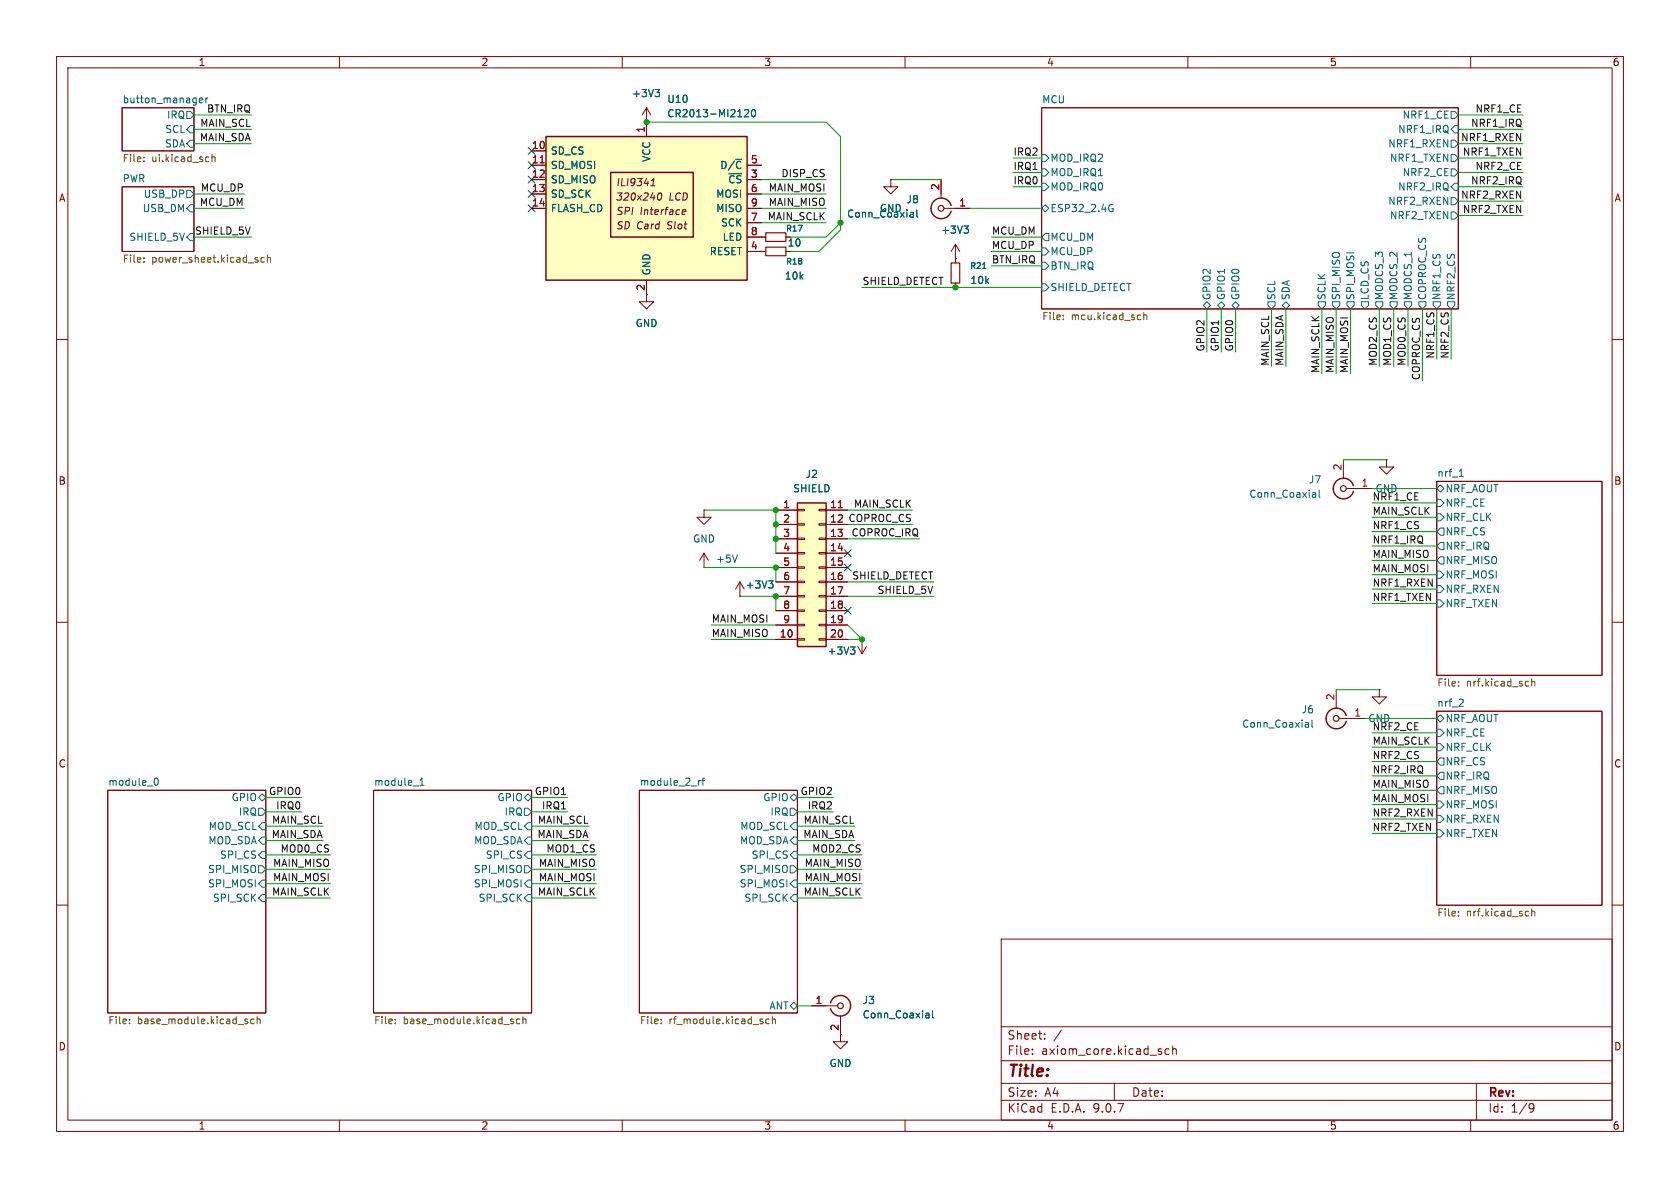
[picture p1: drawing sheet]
<svg xmlns="http://www.w3.org/2000/svg" width="297mm" height="210mm" viewBox="0 0 297 210" stroke-linecap="round" stroke-linejoin="round" font-family="sans-serif">
<g fill="none" stroke="#840000" stroke-width=".18">
<path d="M10 10h277v190h-277zM12 12h273v186h-273zM21.6 19.1h12.7v7.6h-12.7zM60 10v2M110 10v2M160 10v2M184.1 19.1h73.7v35.5h-73.7zM210 10v2M260 10v2M21.6 33h12.7v11.5h-12.7zM10 60h2M285 60h2"/>
<path d="M254 85.1h29.2v34.3h-29.2zM10 110h2M285 110h2M19 139.7h28v39.4h-28zM66 139.7h28v39.4h-28zM113 139.7h28v39.4h-28zM254 125.7h29.2v34.3h-29.2zM10 160h2M177 166h108v32h-108zM285 160h2M60 198v2M110 198v2"/>
<path d="M160 198v2M177 194.5h108M177 191.5h108M177 187.5h108M177 181.5h108M182.5 186.3v.1M182.5 185.5v.1M184.7 183.6v.1M184.7 182.8v.1M187.6 182.1l-1.3 2M197 191.5v3M205.3 186v.3"/>
<path d="M206.7 185.5l-.5-.1-.2 .3v.4l.1 .2h.6M207.3 185.5l.2-.1 .4 .1 .1 .9M207.3 184.9v1.5M210 198v2M260 198v2M261 191.5v6.5M270.6 195.1l.5 .1a.99 .99 0 0 1-.4 1.4h-.2M271.2 195.7l-.3 .3h-.3"/>
</g>
<g fill="none" stroke="#006464" stroke-width=".18">
<path d="M33 19.7h.7l.6 .6-.6 .7h-.7zM35.2 17.8l.6-.2v-.2l-.4-.1-.2 .2 .1 .6h.5M36.4 17.3v.9M36.7 17.3l-.3 .3M256.5 19.7h.7l.6 .6-.6 .7h-.7zM33 33.7h.7l.6 .6-.6 .6h-.7zM33.7 36.2h.6v1.3h-.6l-.7-.7zM33.7 22.2h.6v1.3h-.6l-.7-.6zM33.7 24.8h.6v1.2h-.6l-.7-.6zM184.1 36.8l.7-.6 .6 .6-.6 .7zM184.1 32.4h.7l.6 .6-.6 .7h-.7zM184.1 29.8h.7l.6 .7-.6 .6h-.7z"/>
<path d="M184.1 27.3h.7l.6 .6-.6 .7h-.7zM196.4 36.1l.3 .1M196.5 36.9h.3v.4l-.4 .1M256.5 24.8h.7l.6 .6-.6 .6h-.7zM256.5 27.3h.7l.6 .6-.6 .7h-.7zM256.5 29.8h.7l.6 .7-.6 .6h-.7zM256.5 34.9h.7l.6 .7-.6 .6h-.7zM256.5 37.5h.7l.6 .6-.6 .6h-.7zM257.2 22.2h.6v1.3h-.6l-.7-.6zM257.2 32.4h.6v1.3h-.6l-.7-.7zM33.7 41.3h.6v1.2h-.6l-.7-.6zM184.1 43.8h.7l.6 .7-.6 .6h-.7z"/>
<path d="M184.1 46.4h.7l.6 .6-.6 .6h-.7zM184.1 50.2h.7l.6 .6-.6 .6h-.7zM184.8 41.3h.6v1.2h-.6l-.7-.6zM212.7 54l.7-.7 .6 .7-.6 .6zM215.3 54l.6-.7 .6 .7-.6 .6zM217.8 54l.6-.7 .7 .7-.7 .6zM224.2 53.3h1.2v.7l-.6 .6-.6-.6zM226.7 54l.6-.7 .7 .7-.7 .6zM233 53.3h1.3v.7l-.6 .6-.7-.6zM235.6 53.3h1.3v.7l-.7 .6-.6-.6zM238.1 53.3h1.3v.7l-.6 .6-.7-.6zM240.7 53.3h1.2v.7l-.6 .6-.6-.6z"/>
<path d="M243.2 53.3h1.3v.7l-.7 .6-.6-.6zM245.7 53.3h1.3v.7l-.6 .6-.7-.6zM248.3 53.3h1.3v.7l-.7 .6-.6-.6zM250.8 53.3h1.3v.7l-.6 .6-.7-.6zM253.4 53.3h1.2v.7l-.6 .6-.6-.6zM255.9 53.3h1.3v.7l-.7 .6-.6-.6zM254 86.4l.6-.7 .7 .7-.7 .6zM254 88.3h.6l.7 .6-.7 .6h-.6zM254 90.8h.6l.7 .6-.7 .7h-.6zM254.6 93.3h.7v1.3h-.7l-.6-.6zM254.6 95.9h.7v1.3h-.7l-.6-.7zM254.6 98.4h.7v1.3h-.7l-.6-.6z"/>
<path d="M258 84.2h.7M258.2 83.1l.1-.2v1.3M254 101h.6l.7 .6-.7 .6h-.6zM254 103.5h.6l.7 .6-.7 .7h-.6zM254 106h.6l.7 .7-.7 .6h-.6zM27.3 137.8l.3-.2a.68 .68 0 0 1 .4 .6 .68 .68 0 0 1-.4 .6l-.3-.2M74.2 138.8h.8M74.2 137.9l.4-.3v1.2M123.5 138v.8M123.8 138l-.3 .2M124.1 138h.5M124.6 137.6l-.3 .1v1.1"/>
<path d="M254 127l.6-.6 .7 .6-.7 .6zM254 128.9h.6l.7 .6-.7 .7h-.6zM254 131.4h.6l.7 .7-.7 .6h-.6zM254.6 134h.7v1.3h-.7l-.6-.7zM254.6 136.5h.7v1.3h-.7l-.6-.6zM254.6 139.1h.7v1.2h-.7l-.6-.6zM258.5 123.6l.2 .2-.1 .3-.7 .8h.8M45.7 141l.7-.7 .6 .7-.6 .6zM45.7 142.9h.7l.6 .6-.6 .6h-.7zM45.7 153h.7l.6 .7-.6 .6h-.7zM46.4 145.4h.6v1.3h-.6l-.7-.6zM46.4 148h.6v1.2h-.6l-.7-.6z"/>
<path d="M46.4 150.5h.6v1.3h-.6l-.7-.7zM46.4 155.6h.6v1.2h-.6l-.7-.6zM46.4 158.1h.6v1.3h-.6l-.7-.6zM92.7 141l.6-.7 .7 .7-.7 .6zM92.7 142.9h.6l.7 .6-.7 .6h-.6zM92.7 153h.6l.7 .7-.7 .6h-.6zM93.3 145.4h.7v1.3h-.7l-.6-.6zM93.3 148h.7v1.2h-.7l-.6-.6zM93.3 150.5h.7v1.3h-.7l-.6-.7zM93.3 155.6h.7v1.2h-.7l-.6-.6zM93.3 158.1h.7v1.3h-.7l-.6-.6zM139.7 141l.6-.7 .7 .7-.7 .6z"/>
<path d="M139.7 142.9h.6l.7 .6-.7 .6h-.6zM139.7 153h.6l.7 .7-.7 .6h-.6zM140.3 145.4h.7v1.3h-.7l-.6-.6zM140.3 148h.7v1.2h-.7l-.6-.6zM140.3 150.5h.7v1.3h-.7l-.6-.7zM140.3 155.6h.7v1.2h-.7l-.6-.6zM140.3 158.1h.7v1.3h-.7l-.6-.6zM254 141.6h.6l.7 .6-.7 .7h-.6zM254 144.1h.6l.7 .7-.7 .6h-.6zM254 146.7h.6l.7 .6-.7 .7h-.6zM139.7 177.8l.6-.6 .7 .6-.7 .6z"/>
</g>
<g fill="none" stroke="#725600" stroke-width=".18">
<path d="M25.4 27.8v.1M25.4 28.5v.1M37.5 27.3v1.3M37.5 27.9l.2-.2 .3 .1v.8M25.4 46.2v.2M25.4 45.6v.1M46.7 45.6l-.3-.1-.3 .3 .1 .5h.5M47.3 45.6l.2-.1 .3 .1v.8M47.3 45.1v1.3M188 56.4v.1M188 55.7v.2M201.5 55.7h.2"/>
<path d="M201.7 56.5h-.2M202.2 55.2v1.3M202.2 55.8l.2-.1h.3l.1 .8M257.8 121.2v.1M257.8 120.5v.1M270.1 120.4l.1 .1M270.2 121.2l-.1 .1M270.8 120v1.3M270.8 120.6l.2-.2 .3 .1v.8M45.5 179.7v1.3M92.4 179.7v1.3M136.5 179.7v1.3"/>
<path d="M257.8 161.1v.2M257.8 161.8v.1M270.1 161.1h.1M270.2 161.9h-.1M270.8 160.7v1.2M270.8 161.2l.2-.1h.3v.8M22.9 180.9v.1M22.9 180.2v.1M43.6 180.6l.2 .1-.2 .3M43.6 180.1l.2 .1M44.9 180.2l-.4-.1-.2 .3 .1 .5h.5M45.5 180.3l.1-.2 .3 .1 .1 .8"/>
<path d="M69.9 180.9v.1M69.9 180.2v.1M90.6 180.6l.2 .1-.2 .3M90.6 180.1l.2 .1M91.9 180.2l-.4-.1-.2 .3 .1 .5h.5M92.4 180.3l.2-.2 .3 .1 .1 .8M116.9 180.9v.1M116.9 180.2v.1M136 180.2l-.4-.1-.2 .3 .1 .5h.5M136.5 180.3l.2-.2 .3 .1 .1 .8"/>
</g>
<path d="M96.5 24.1h35.6v25.4h-35.6z" fill="#ffffc2"/>
<path d="M96.5 24.1h35.6v25.4h-35.6zM107.9 30.5h14.7v11.4h-14.7zM146.8 177.3a1.81 1.81 0 0 1 2.8-1 1.81 1.81 0 0 1 0 3 1.81 1.81 0 0 1-2.8-1" fill="none" stroke="#840000" stroke-width=".25"/>
<g fill="none" stroke="#840000" stroke-width=".18">
<path d="M114.3 19.1v5M114.3 19.1l-.8 1.2M114.3 19.1l.8 1.2M94 26.7h2.5M94 29.2h2.5M94 31.8h2.5M94 34.3h2.5M94 36.8h2.5M114.3 21.6h.1M115.1 32.8h.7M115.2 31.9l.4-.3-.2 1.2M116.4 34.2l.3-.1a.75 .75 0 0 1-.2 1.3l-.2-.1-.1-.4z"/>
<path d="M120.6 37.9h.5M120.6 37.3l.2-.2h.3l.1 .2v.1l-.6 .1M132.1 29.2h2.5M132.1 31.8h2.5M132.1 34.3h2.5M132.1 36.8h2.5M132.1 39.4h2.5M114.3 49.5v3.8h1.3l-1.3 1.3-1.3-1.3h1.3M132.1 41.9h3.3M132.1 44.5h3.3M138.9 41.9h.8M138.9 44.5h.8"/>
<path d="M245.1 81.3v1.3h1.3l-1.3 1.2-1.3-1.2h1.3M245.1 81.3h.1M151.6 114.3l.8 1.3M152.4 113h.1M152.4 113v2.6M153.2 114.3l-.8 1.3M143.5 177.8h4.6M148.6 179.6v4.6h1.3l-1.3 1.2-1.3-1.2h1.3"/>
</g>
<path d="M95.5 28.8h.7" fill="none" stroke="#a90000" stroke-width=".18"/>
<path d="M115.8 15.8h.8l-.4 .5M116.4 16.3l.2 .2v.3l-.2 .3M131.6 19.5l.5-.1 .3 .3-.8 .9h.8M133 19.4h.1a.68 .68 0 0 1 .5 .6 .68 .68 0 0 1-.5 .6 .84 .84 0 0 1-.1-1.2zM150.4 114.4h.7l-.4 .5M150.9 114.9l.2 .2v.3l-.2 .2M163.8 179.1l.4 .1v.7M164.2 179.9h-.4M164.2 179.4l-.4 .1M164.8 178.7v1.1l.2 .1" fill="none" stroke="#006464" stroke-width=".18"/>
<g fill="none" stroke="#840000" stroke-width=".2">
<path d="M135.4 43.7h3.5v1.5h-3.5zM135.4 41.1h3.5v1.6h-3.5z"/>
<circle cx="148.6" cy="177.8" r=".51"/>
</g>
<path d="M141 88.9h5v25.4h-5z" fill="#ffffc2"/>
<path d="M168.1 36.3a1.81 1.81 0 0 0-2.8-.9 1.81 1.81 0 0 0 .1 2.9 1.81 1.81 0 0 0 2.7-1M141 88.9h5v25.4h-5zM239.3 85.9a1.81 1.81 0 0 0-2.8-1 1.81 1.81 0 0 0 0 3 1.81 1.81 0 0 0 2.8-1M234.4 127a1.82 1.82 0 0 0 1.6 1.8 1.82 1.82 0 0 0 2-1.3M238 126.5a1.81 1.81 0 0 0-2-1.3 1.81 1.81 0 0 0-1.6 1.8" fill="none" stroke="#840000" stroke-width=".25"/>
<g fill="none" stroke="#840000" stroke-width=".18">
<path d="M94 36.8h2.5M94 26.7h2.5M94 29.2h2.5M94 31.8h2.5M94 34.3h2.5M114.3 21.6h.1M114.3 21.6v2.5M132.1 36.8h2.5M132.1 29.2h2.5M132.1 31.8h2.5M132.1 34.3h2.5M132.1 39.4h2.5"/>
<path d="M157.5 31.8v1.2h1.2l-1.2 1.3-1.3-1.3h1.3M157.5 31.8h.1M166.4 31.8v3.3M166.9 36.8h4.5M114.3 49.5v2.6M132.1 41.9h3.3M132.1 44.5h3.3M138.9 41.9h.8M138.9 44.5h.8M168.9 45.7h.1M168.9 43.2l-.8 1.3M168.9 43.2l.8 1.3"/>
<path d="M168.9 43.2v3.3M168.9 50v.8M124.5 90.2v1.2h1.2l-1.2 1.3-1.3-1.3h1.3M124.5 90.2h.1M124.5 97.8l-.8 1.3M124.5 97.8l.7 1.3M124.5 97.8v2.5M137.2 90.2h3.8M137.2 92.7h3.8M137.2 95.3h3.8M137.2 97.8h3.8M141 90h1.2v.3h-1.2z"/>
<path d="M141 92.6h1.2v.2h-1.2zM141 95.1h1.2v.3h-1.2zM141 97.7h1.2v.2h-1.2zM144.8 90h1.2v.3h-1.2zM144.8 92.6h1.2v.2h-1.2zM144.8 95.1h1.2v.3h-1.2zM144.8 97.7h1.2v.2h-1.2zM146 90.2h3.9M146 92.7h3.9M146 95.3h3.9M146 97.8h3.9M237.5 81.3v3.3"/>
<path d="M238 86.4h4.6M124.5 100.3h.1M130.8 105.4h.1M130.8 102.9l-.8 1.2M130.8 102.9l.8 1.2M130.8 102.9v2.5M137.2 100.3h3.8M137.2 102.9h3.8M137.2 105.4h3.8M137.2 108h3.8M137.2 110.5h3.8M137.2 113h3.8"/>
<path d="M141 100.2h1.2v.3h-1.2zM141 102.7h1.2v.3h-1.2zM141 105.3h1.2v.2h-1.2zM141 107.8h1.2v.3h-1.2zM141 110.4h1.2v.2h-1.2zM141 112.9h1.2v.3h-1.2zM144.8 100.2h1.2v.3h-1.2zM144.8 102.7h1.2v.3h-1.2zM144.8 105.3h1.2v.2h-1.2zM144.8 107.8h1.2v.3h-1.2zM144.8 110.4h1.2v.2h-1.2zM144.8 112.9h1.2v.3h-1.2z"/>
<path d="M146 100.3h3.9M146 102.9h3.9M146 105.4h3.9M146 108h3.9M146 110.5h3.9M146 113h3.9M152.4 113h.1M236.2 121.9v3.3M236.7 127h4.6M243.8 121.9v1.3h1.3l-1.3 1.3-1.2-1.3h1.2M243.8 121.9h.1M143.5 177.8h2.5"/>
<path d="M148.6 180.3v2.6"/>
</g>
<path d="M95.5 28.8h.7M148.2 89.8h.7" fill="none" stroke="#a90000" stroke-width=".18"/>
<g fill="none" stroke="#840000" stroke-width=".2">
<path d="M168.1 46.5h1.6v3.5h-1.6z"/>
<circle cx="166.4" cy="36.8" r=".51"/>
<circle cx="237.5" cy="86.4" r=".51"/>
<circle cx="236.2" cy="127" r=".51"/>
</g>
<g fill="none" stroke="#006464" stroke-width=".18">
<path d="M115.8 15.8h.8l-.4 .5M116.4 16.3l.2 .2v.3l-.2 .3M131.6 19.5l.5-.1 .3 .3-.8 .9h.8M133 19.4h.1a.68 .68 0 0 1 .5 .6 .68 .68 0 0 1-.5 .6 .84 .84 0 0 1-.1-1.2zM161.1 37.5h.2l.2 .2v.7M161.5 38.3l-.4 .1M161.5 37.8l-.4 .1M162.1 37.1v1.1l.2 .2M170.4 39.9h.8l-.4 .5M171 40.4l.2 .3v.3l-.2 .2M173.7 47.5h.6M130.3 98.1l-.4 1.3"/>
<path d="M232.2 87.1h.2l.2 .2v.6M232.6 87.9h-.4M232.6 87.4h-.4M233.2 86.6v1.1l.2 .2M135.9 102.7h.8l-.5 .5M136.4 103.2l.3 .2v.3l-.3 .3M150.4 114.4h.7l-.4 .5M150.9 114.9l.2 .2v.3l-.2 .2M230.9 127.7h.2l.2 .2v.7M231.3 128.5l-.4 .1M231.3 128l-.4 .1M231.9 127.3v1.1l.2 .2"/>
<path d="M163.8 179.1l.4 .1v.7M164.2 179.9h-.4M164.2 179.4l-.4 .1M164.8 178.7v1.1l.2 .1"/>
</g>
<g fill="none" stroke="#009600" stroke-width=".18">
<path d="M34.3 34.3h8.9M34.3 22.9h10.1M34.3 20.3h10.1M34.3 25.4h10.1M34.3 36.8h8.9M114.3 21.6h31.7l2.6 2.5v16.5l-3.8 3.9h-5.1M134.6 34.3h11.4M134.6 31.8h11.4M134.6 36.8h11.4M134.6 39.4h11.4M148.6 39.4l-2.6 2.5h-6.3M157.5 31.8h8.9"/>
<path d="M171.4 36.8h12.7M179.1 30.5h5M179.1 27.9h5M179.1 33h5M257.8 30.5h11.4M257.8 27.9h11.4M257.8 22.9h11.4M257.8 20.3h11.4M257.8 25.4h11.4M257.8 33h11.4M257.8 35.6h11.4M257.8 38.1h11.4"/>
<path d="M34.3 41.9h10.1M152.4 50.8h31.7M175.3 41.9h8.8M175.3 44.5h8.8M175.3 47h8.8M213.4 54.6v7.6M215.9 54.6v7.6M218.4 54.6v7.6M224.8 54.6v10.2M227.3 54.6v10.2M233.7 54.6v11.4M236.2 54.6v11.4"/>
<path d="M238.8 54.6v11.4M243.8 54.6v10.2M246.4 54.6v10.2M248.9 54.6v10.2M251.5 54.6v12.7M254 54.6v8.9M256.5 54.6v8.9M124.5 90.2h12.7v7.6M149.9 95.3h12.7M149.9 92.7h11.4M149.9 90.2h11.4M237.5 81.3h7.6"/>
<path d="M242.6 91.4h11.4M242.6 94h11.4M242.6 96.5h11.4M242.6 86.4h11.4M242.6 88.9h11.4M242.6 99.1h11.4M124.5 100.3h12.7v2.6M125.7 113h11.5M125.7 110.5h11.5M130.8 105.4h6.4v2.6M149.9 110.5l2.5 2.5h-2.5M149.9 105.4h15.2"/>
<path d="M149.9 102.9h15.2M242.6 106.7h11.4M242.6 101.6h11.4M242.6 104.1h11.4M236.2 121.9h7.6M241.3 127h12.7M242.6 134.6h11.4M242.6 137.2h11.4M242.6 129.5h11.4M242.6 132.1h11.4M242.6 139.7h11.4M47 141h6.3"/>
<path d="M47 148.6h10.1M47 143.5h6.3M47 146.1h10.1M47 151.1h11.4M47 153.7h11.4M47 158.8h11.4M47 156.2h11.4M94 141h6.3M94 148.6h10.1M94 143.5h6.3M94 146.1h10.1M94 151.1h11.4"/>
<path d="M94 153.7h11.4M94 158.8h11.4M94 156.2h11.4M141 141h6.3M141 148.6h10.1M141 143.5h6.3M141 146.1h10.1M141 151.1h11.4M141 153.7h11.4M141 158.8h11.4M141 156.2h11.4M242.6 144.8h11.4"/>
<path d="M242.6 142.2h11.4M242.6 147.3h11.4M141 177.8h2.5"/>
</g>
<g fill="none" stroke="#000084" stroke-width=".18">
<path d="M93.4 28.6l1.2 1.2M93.4 36.2l1.2 1.2M93.4 26.1l1.2 1.2M93.4 31.1l1.2 1.3M93.4 33.7l1.2 1.2M94.6 28.6l-1.2 1.2M94.6 36.2l-1.2 1.2M94.6 26.1l-1.2 1.2M94.6 31.1l-1.2 1.3M94.6 33.7l-1.2 1.2M149.3 99.7l1.2 1.2M149.3 97.2l1.2 1.2"/>
<path d="M150.5 99.7l-1.2 1.2M150.5 97.2l-1.2 1.2M149.3 107.3l1.2 1.3M150.5 107.3l-1.2 1.3"/>
</g>
<g fill="#009600" stroke="#009600" stroke-width=".18">
<circle cx="137.2" cy="92.7" r=".46"/>
<circle cx="137.2" cy="95.3" r=".46"/>
<circle cx="152.4" cy="113" r=".46"/>
<circle cx="137.2" cy="105.4" r=".46"/>
<circle cx="137.2" cy="100.3" r=".46"/>
<circle cx="137.2" cy="90.2" r=".46"/>
<circle cx="168.9" cy="50.8" r=".46"/>
<circle cx="114.3" cy="21.6" r=".46"/>
<circle cx="148.6" cy="39.4" r=".46"/>
</g>
<text font-size="2.8" fill="#840000" x="178" y="190.9">Title:</text>
<g font-size="2.1" fill="#840000">
<text x="178" y="184">Sheet:</text>
<text x="178" y="186.7">File:</text>
<text x="184.1" y="186.7">axiom_core.kicad_sch</text>
<text x="178" y="196.9">KiCad</text>
<text x="178" y="194.1">Size:</text>
<text x="184.7" y="194.1">A4</text>
<text x="185.7" y="196.9">E.D.A.</text>
<text x="193.3" y="196.9">9.0.7</text>
<text x="200" y="194.1">Date:</text>
<text x="263" y="194.3">Rev:</text>
<text x="263" y="196.9">Id:</text>
<text x="267.1" y="196.9">1/9</text>
</g>
<g font-size="1.8" fill="#840000">
<text x="35" y="11.9">1</text>
<text x="85" y="11.9">2</text>
<text x="135" y="11.9">3</text>
<text x="185" y="11.9">4</text>
<text x="235" y="11.9">5</text>
<text x="285" y="11.9">6</text>
<text x="10.3" y="35.9">A</text>
<text x="108.8" y="35.7">320x240</text>
<text x="108.8" y="33.1">ILI9341</text>
<text x="118.2" y="35.7">LCD</text>
<text x="285.3" y="35.9">A</text>
<text x="108.8" y="38.2">SPI</text>
<text x="108.8" y="40.7">SD Card</text>
<text x="113.1" y="38.2">Interface</text>
<text x="118" y="40.7">Slot</text>
<text x="114" y="51.5" transform="rotate(-90 114 51.5)">2</text>
<text x="10.3" y="85.9">B</text>
<text x="285.3" y="85.9">B</text>
<text x="10.3" y="135.9">C</text>
<text x="285.3" y="135.9">C</text>
<text x="10.3" y="185.9">D</text>
<text x="148.3" y="182.3" transform="rotate(-90 148.3 182.3)">2</text>
<text x="285.3" y="185.9">D</text>
<text x="35" y="199.9">1</text>
<text x="85" y="199.9">2</text>
<text x="135" y="199.9">3</text>
<text x="185" y="199.9">4</text>
<text x="235" y="199.9">5</text>
<text x="285" y="199.9">6</text>
</g>
<g font-size="1.8" fill="#006464">
<text x="111.7" y="17.4">+3V3</text>
<text x="21.6" y="18.3">button_manager</text>
<text x="29.1" y="23.7">SCL</text>
<text x="29.4" y="21.2">IRQ</text>
<text x="117.9" y="18.4">U10</text>
<text x="117.9" y="20.9">CR2013-MI2120</text>
<text x="184.1" y="18.3">MCU</text>
<text x="247.1" y="23.7">NRF1_IRQ</text>
<text x="247.9" y="21.2">NRF1_CE</text>
<text x="29.1" y="26.3">SDA</text>
<text x="97.3" y="27.5">SD_CS</text>
<text x="115.2" y="28.7" transform="rotate(-90 115.2 28.7)">VCC</text>
<text x="185.6" y="28.8">MOD_IRQ2</text>
<text x="245.3" y="26.3">NRF1_RXEN</text>
<text x="245.6" y="28.8">NRF1_TXEN</text>
<text x="21.6" y="32.3">PWR</text>
<text x="25.3" y="35.2">USB_DP</text>
<text x="97.3" y="30.1">SD_MOSI</text>
<text x="97.3" y="32.6">SD_MISO</text>
<text x="97.3" y="35.2">SD_SCK</text>
<text x="126.5" y="35.2">MOSI</text>
<text x="127.2" y="30.1">D/~{C}</text>
<text x="128.6" y="32.6">~{CS}</text>
<text x="185.6" y="33.9">MOD_IRQ0</text>
<text x="185.6" y="31.3">MOD_IRQ1</text>
<text x="247.1" y="33.9">NRF2_IRQ</text>
<text x="247.9" y="31.3">NRF2_CE</text>
<text x="25.1" y="37.7">USB_DM</text>
<text x="97.3" y="37.7">FLASH_CD</text>
<text x="126.5" y="37.7">MISO</text>
<text x="127.4" y="40.2">SCK</text>
<text x="149.6" y="38.7">Conn_Coaxial</text>
<text x="155.4" y="37.7">GND</text>
<text x="160.2" y="36.1">J8</text>
<text x="166.3" y="41.5">+3V3</text>
<text x="185.6" y="37.7">ESP32_2.4G</text>
<text x="245.3" y="36.4">NRF2_RXEN</text>
<text x="245.6" y="39">NRF2_TXEN</text>
<text x="22.8" y="42.8">SHIELD_5V</text>
<text x="125.4" y="45.3">RESET</text>
<text x="127.7" y="42.8">LED</text>
<text x="139.2" y="43.8">10</text>
<text x="185.6" y="42.8">MCU_DM</text>
<text x="185.6" y="45.3">MCU_DP</text>
<text x="185.6" y="47.9">BTN_IRQ</text>
<text x="115.2" y="48.8" transform="rotate(-90 115.2 48.8)">GND</text>
<text x="138.6" y="49.6">10k</text>
<text x="171.5" y="50.4">10k</text>
<text x="185.6" y="51.7">SHIELD_DETECT</text>
<text x="214.2" y="53.1" transform="rotate(-90 214.2 53.1)">GPIO2</text>
<text x="216.8" y="53.1" transform="rotate(-90 216.8 53.1)">GPIO1</text>
<text x="219.3" y="53.1" transform="rotate(-90 219.3 53.1)">GPIO0</text>
<text x="225.7" y="53.1" transform="rotate(-90 225.7 53.1)">SCL</text>
<text x="228.2" y="53.1" transform="rotate(-90 228.2 53.1)">SDA</text>
<text x="234.5" y="53.1" transform="rotate(-90 234.5 53.1)">SCLK</text>
<text x="237.1" y="53.1" transform="rotate(-90 237.1 53.1)">SPI_MISO</text>
<text x="239.6" y="53.1" transform="rotate(-90 239.6 53.1)">SPI_MOSI</text>
<text x="242.2" y="53.1" transform="rotate(-90 242.2 53.1)">LCD_CS</text>
<text x="244.7" y="53.1" transform="rotate(-90 244.7 53.1)">MODCS_3</text>
<text x="247.2" y="53.1" transform="rotate(-90 247.2 53.1)">MODCS_2</text>
<text x="249.8" y="53.1" transform="rotate(-90 249.8 53.1)">MODCS_1</text>
<text x="252.3" y="53.1" transform="rotate(-90 252.3 53.1)">COPROC_CS</text>
<text x="254.9" y="53.1" transform="rotate(-90 254.9 53.1)">NRF1_CS</text>
<text x="257.4" y="53.1" transform="rotate(-90 257.4 53.1)">NRF2_CS</text>
<text x="112.3" y="58">GND</text>
<text x="140.1" y="87.2">SHIELD</text>
<text x="142.3" y="84.7">J2</text>
<text x="220.8" y="88.2">Conn_Coaxial</text>
<text x="231.3" y="85.7">J7</text>
<text x="254" y="84.4">nrf_1</text>
<text x="255.5" y="87.2">NRF_AOUT</text>
<text x="255.5" y="89.8">NRF_CE</text>
<text x="255.5" y="92.3">NRF_CLK</text>
<text x="255.5" y="94.8">NRF_CS</text>
<text x="122.4" y="96.1">GND</text>
<text x="126.5" y="99.7">+5V</text>
<text x="255.5" y="97.4">NRF_IRQ</text>
<text x="255.5" y="99.9">NRF_MISO</text>
<text x="131.7" y="104.2">+3V3</text>
<text x="255.5" y="102.5">NRF_MOSI</text>
<text x="255.5" y="105">NRF_RXEN</text>
<text x="255.5" y="107.5">NRF_TXEN</text>
<text x="146.2" y="115.9">+3V3</text>
<text x="254" y="125">nrf_2</text>
<text x="219.5" y="128.8">Conn_Coaxial</text>
<text x="230" y="126.3">J6</text>
<text x="255.5" y="127.9">NRF_AOUT</text>
<text x="255.5" y="130.4">NRF_CE</text>
<text x="255.5" y="132.9">NRF_CLK</text>
<text x="255.5" y="135.5">NRF_CS</text>
<text x="19" y="139">module_0</text>
<text x="40.9" y="141.8">GPIO</text>
<text x="66" y="139">module_1</text>
<text x="87.8" y="141.8">GPIO</text>
<text x="113" y="139">module_2_rf</text>
<text x="134.8" y="141.8">GPIO</text>
<text x="255.5" y="138">NRF_IRQ</text>
<text x="255.5" y="140.6">NRF_MISO</text>
<text x="255.5" y="143.1">NRF_MOSI</text>
<text x="36.7" y="149.5">MOD_SDA</text>
<text x="36.8" y="146.9">MOD_SCL</text>
<text x="42.1" y="144.4">IRQ</text>
<text x="83.7" y="149.5">MOD_SDA</text>
<text x="83.8" y="146.9">MOD_SCL</text>
<text x="89.1" y="144.4">IRQ</text>
<text x="130.7" y="149.5">MOD_SDA</text>
<text x="130.8" y="146.9">MOD_SCL</text>
<text x="136.1" y="144.4">IRQ</text>
<text x="255.5" y="145.6">NRF_RXEN</text>
<text x="255.5" y="148.2">NRF_TXEN</text>
<text x="36.7" y="154.5">SPI_MISO</text>
<text x="38.8" y="152">SPI_CS</text>
<text x="83.7" y="154.5">SPI_MISO</text>
<text x="85.8" y="152">SPI_CS</text>
<text x="130.7" y="154.5">SPI_MISO</text>
<text x="132.8" y="152">SPI_CS</text>
<text x="36.7" y="157.1">SPI_MOSI</text>
<text x="37.5" y="159.6">SPI_SCK</text>
<text x="83.7" y="157.1">SPI_MOSI</text>
<text x="84.5" y="159.6">SPI_SCK</text>
<text x="130.7" y="157.1">SPI_MOSI</text>
<text x="131.5" y="159.6">SPI_SCK</text>
<text x="135.9" y="178.7">ANT</text>
<text x="152.4" y="177.7">J3</text>
<text x="152.4" y="180.2">Conn_Coaxial</text>
<text x="146.6" y="188.8">GND</text>
</g>
<g font-size="1.8" fill="#0f0f0f">
<text x="35.3" y="22.5">MAIN_SCL</text>
<text x="36.5" y="20">BTN_IRQ</text>
<text x="260" y="22.5">NRF1_IRQ</text>
<text x="260.8" y="20">NRF1_CE</text>
<text x="35.2" y="25.1">MAIN_SDA</text>
<text x="179.1" y="27.6">IRQ2</text>
<text x="258.2" y="25.1">NRF1_RXEN</text>
<text x="258.5" y="27.6">NRF1_TXEN</text>
<text x="35.4" y="33.9">MCU_DP</text>
<text x="135.8" y="33.9">MAIN_MOSI</text>
<text x="138" y="31.4">DISP_CS</text>
<text x="179.1" y="30.1">IRQ1</text>
<text x="179.1" y="32.7">IRQ0</text>
<text x="258.2" y="35.2">NRF2_RXEN</text>
<text x="260" y="32.7">NRF2_IRQ</text>
<text x="260.8" y="30.1">NRF2_CE</text>
<text x="34.4" y="41.6">SHIELD_5V</text>
<text x="35.2" y="36.5">MCU_DM</text>
<text x="135.6" y="39">MAIN_SCLK</text>
<text x="135.8" y="36.5">MAIN_MISO</text>
<text x="175.3" y="41.6">MCU_DM</text>
<text x="258.5" y="37.8">NRF2_TXEN</text>
<text x="175.3" y="46.6">BTN_IRQ</text>
<text x="175.3" y="44.1">MCU_DP</text>
<text x="152.4" y="50.5">SHIELD_DETECT</text>
<text x="213" y="62.2" transform="rotate(-90 213 62.2)">GPIO2</text>
<text x="215.6" y="62.2" transform="rotate(-90 215.6 62.2)">GPIO1</text>
<text x="218.1" y="62.2" transform="rotate(-90 218.1 62.2)">GPIO0</text>
<text x="224.4" y="64.8" transform="rotate(-90 224.4 64.8)">MAIN_SCL</text>
<text x="227" y="64.8" transform="rotate(-90 227 64.8)">MAIN_SDA</text>
<text x="243.5" y="64.8" transform="rotate(-90 243.5 64.8)">MOD2_CS</text>
<text x="246" y="64.8" transform="rotate(-90 246 64.8)">MOD1_CS</text>
<text x="248.6" y="64.8" transform="rotate(-90 248.6 64.8)">MOD0_CS</text>
<text x="253.7" y="63.5" transform="rotate(-90 253.7 63.5)">NRF1_CS</text>
<text x="256.2" y="63.5" transform="rotate(-90 256.2 63.5)">NRF2_CS</text>
<text x="233.3" y="66" transform="rotate(-90 233.3 66)">MAIN_SCLK</text>
<text x="235.9" y="66" transform="rotate(-90 235.9 66)">MAIN_MISO</text>
<text x="238.4" y="66" transform="rotate(-90 238.4 66)">MAIN_MOSI</text>
<text x="251.1" y="67.3" transform="rotate(-90 251.1 67.3)">COPROC_CS</text>
<text x="150.9" y="89.8">MAIN_SCLK</text>
<text x="242.6" y="88.6">NRF1_CE</text>
<text x="243.1" y="87.2">GND</text>
<text x="149.9" y="92.4">COPROC_CS</text>
<text x="150.4" y="94.9">COPROC_IRQ</text>
<text x="242.6" y="91.1">MAIN_SCLK</text>
<text x="242.6" y="93.6">NRF1_CS</text>
<text x="242.6" y="96.2">NRF1_IRQ</text>
<text x="242.6" y="98.7">MAIN_MISO</text>
<text x="242.6" y="101.3">MAIN_MOSI</text>
<text x="150.6" y="102.5">SHIELD_DETECT</text>
<text x="155" y="105.1">SHIELD_5V</text>
<text x="242.6" y="106.3">NRF1_TXEN</text>
<text x="242.6" y="103.8">NRF1_RXEN</text>
<text x="125.7" y="110.1">MAIN_MOSI</text>
<text x="125.7" y="112.7">MAIN_MISO</text>
<text x="241.8" y="127.9">GND</text>
<text x="242.6" y="131.7">MAIN_SCLK</text>
<text x="242.6" y="129.2">NRF2_CE</text>
<text x="242.6" y="136.8">NRF2_IRQ</text>
<text x="242.6" y="134.3">NRF2_CS</text>
<text x="47.5" y="140.6">GPIO0</text>
<text x="48.7" y="143.2">IRQ0</text>
<text x="94.4" y="140.6">GPIO1</text>
<text x="95.7" y="143.2">IRQ1</text>
<text x="141.4" y="140.6">GPIO2</text>
<text x="142.7" y="143.2">IRQ2</text>
<text x="242.6" y="139.4">MAIN_MISO</text>
<text x="242.6" y="141.9">MAIN_MOSI</text>
<text x="47.9" y="148.2">MAIN_SDA</text>
<text x="48" y="145.7">MAIN_SCL</text>
<text x="94.9" y="148.2">MAIN_SDA</text>
<text x="95" y="145.7">MAIN_SCL</text>
<text x="141.9" y="148.2">MAIN_SDA</text>
<text x="142" y="145.7">MAIN_SCL</text>
<text x="242.6" y="147">NRF2_TXEN</text>
<text x="242.6" y="144.4">NRF2_RXEN</text>
<text x="48.2" y="153.3">MAIN_MISO</text>
<text x="48.2" y="155.9">MAIN_MOSI</text>
<text x="49.5" y="150.8">MOD0_CS</text>
<text x="95.2" y="155.9">MAIN_MOSI</text>
<text x="95.2" y="153.3">MAIN_MISO</text>
<text x="96.5" y="150.8">MOD1_CS</text>
<text x="142.2" y="155.9">MAIN_MOSI</text>
<text x="142.2" y="153.3">MAIN_MISO</text>
<text x="143.5" y="150.8">MOD2_CS</text>
<text x="48" y="158.4">MAIN_SCLK</text>
<text x="95" y="158.4">MAIN_SCLK</text>
<text x="142" y="158.4">MAIN_SCLK</text>
</g>
<g font-size="1.8" fill="#a90000">
<text x="114" y="23.6" transform="rotate(-90 114 23.6)">1</text>
<text x="93.9" y="26.4">10</text>
<text x="93.9" y="29">11</text>
<text x="132.6" y="29">5</text>
<text x="93.9" y="31.5">12</text>
<text x="93.9" y="34">13</text>
<text x="132.6" y="31.5">3</text>
<text x="132.6" y="34">6</text>
<text x="166.1" y="33.7" transform="rotate(-90 166.1 33.7)">2</text>
<text x="93.9" y="36.6">14</text>
<text x="132.6" y="36.6">9</text>
<text x="132.6" y="39.1">7</text>
<text x="132.6" y="41.7">8</text>
<text x="169.5" y="36.6">1</text>
<text x="132.6" y="44.2">4</text>
<text x="237.2" y="83.3" transform="rotate(-90 237.2 83.3)">2</text>
<text x="138.4" y="89.9">1</text>
<text x="146.6" y="89.9">11</text>
<text x="240.6" y="86.1">1</text>
<text x="138.4" y="92.5">2</text>
<text x="138.4" y="95">3</text>
<text x="146.6" y="92.5">12</text>
<text x="146.6" y="95">13</text>
<text x="138.4" y="97.5">4</text>
<text x="138.4" y="100.1">5</text>
<text x="146.6" y="97.5">14</text>
<text x="146.6" y="100.1">15</text>
<text x="138.4" y="102.6">6</text>
<text x="138.4" y="105.2">7</text>
<text x="138.4" y="107.7">8</text>
<text x="146.6" y="102.6">16</text>
<text x="146.6" y="105.2">17</text>
<text x="146.6" y="107.7">18</text>
<text x="137.8" y="112.8">10</text>
<text x="138.4" y="110.2">9</text>
<text x="146.6" y="110.2">19</text>
<text x="146.6" y="112.8">20</text>
<text x="236" y="123.9" transform="rotate(-90 236 123.9)">2</text>
<text x="239.3" y="126.7">1</text>
<text x="144.1" y="177.5">1</text>
</g>
<g font-size="1.8" fill="#725600">
<text x="21.6" y="29">File:</text>
<text x="26.8" y="29">ui.kicad_sch</text>
<text x="21.6" y="46.8">File:</text>
<text x="26.8" y="46.8">power_sheet.kicad_sch</text>
<text x="184.1" y="56.9">File:</text>
<text x="189.4" y="56.9">mcu.kicad_sch</text>
<text x="254" y="121.7">File:</text>
<text x="259.2" y="121.7">nrf.kicad_sch</text>
<text x="254" y="162.3">File:</text>
<text x="259.2" y="162.3">nrf.kicad_sch</text>
<text x="19" y="181.4">File:</text>
<text x="24.3" y="181.4">base_module.kicad_sch</text>
<text x="66" y="181.4">File:</text>
<text x="71.3" y="181.4">base_module.kicad_sch</text>
<text x="113" y="181.4">File:</text>
<text x="118.3" y="181.4">rf_module.kicad_sch</text>
</g>
<g font-size="1.4" fill="#006464">
<text x="138.9" y="41.1">R17</text>
<text x="138.9" y="47">R18</text>
<text x="171.4" y="47.7">R21</text>
</g>
</svg>
